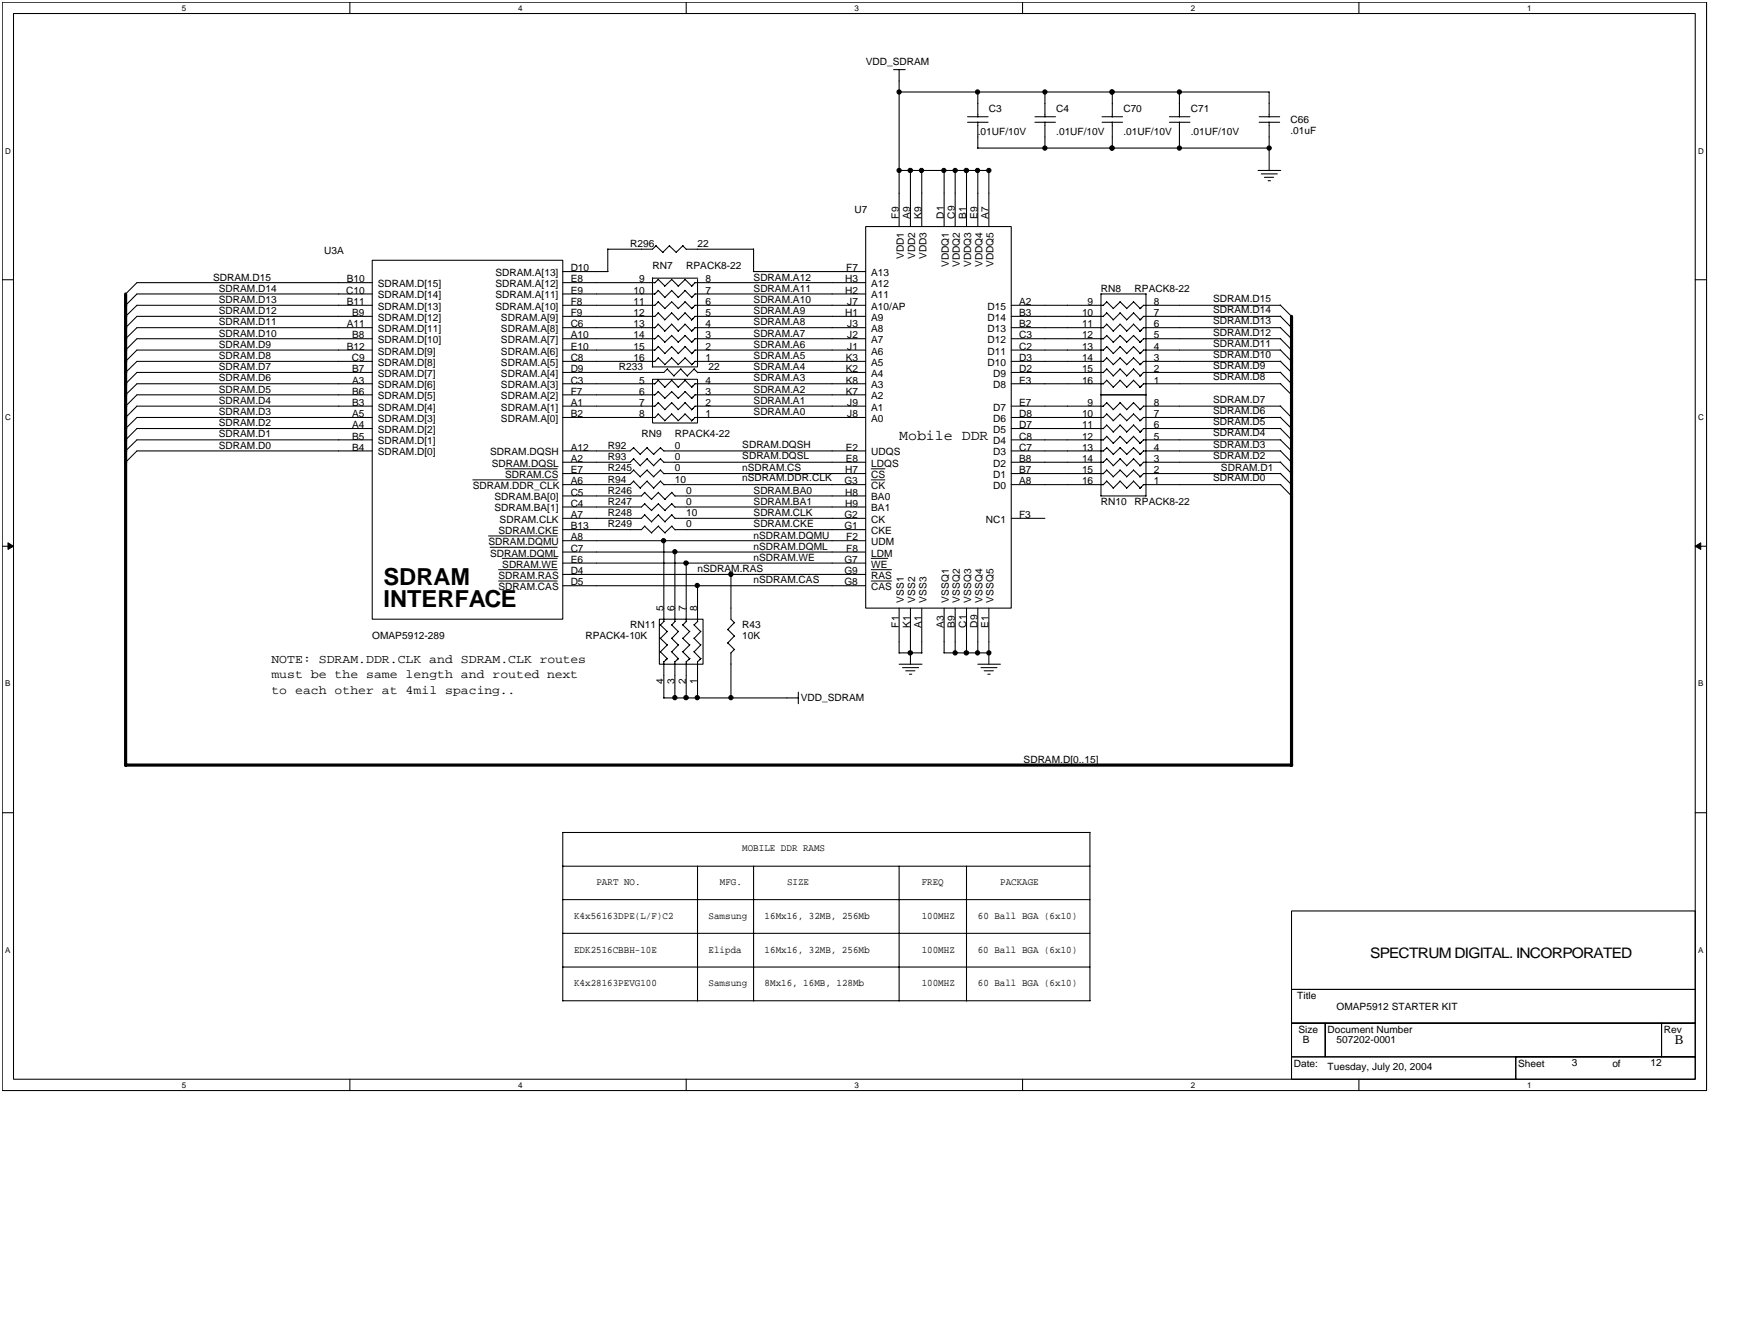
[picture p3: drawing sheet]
<svg xmlns="http://www.w3.org/2000/svg" width="279mm" height="216mm" viewBox="0 0 279 216" stroke-linecap="round" stroke-linejoin="round" font-family="sans-serif">
<path d="M.4 .4h274.1v174.9h-274.1zM2.2 2.2h270.5v171.3h-270.5z" fill="none" stroke="#000" stroke-width=".17"/>
<g fill="#fff">
<path d="M29.2 .6h.7v1.4h-.7z"/>
<path d="M29.2 173.7h.7v1.4h-.7z"/>
</g>
<path d="M56.3 .4v1.8M56.3 173.5v1.8" fill="none" stroke="#000" stroke-width=".17"/>
<g fill="#fff">
<path d="M83.3 .6h.7v1.4h-.7z"/>
<path d="M83.3 173.7h.7v1.4h-.7z"/>
</g>
<path d="M110.4 .4v1.8M110.4 173.5v1.8" fill="none" stroke="#000" stroke-width=".17"/>
<g fill="#fff">
<path d="M137.4 .6h.7v1.4h-.7z"/>
<path d="M137.4 173.7h.7v1.4h-.7z"/>
</g>
<path d="M164.5 .4v1.8M164.5 173.5v1.8" fill="none" stroke="#000" stroke-width=".17"/>
<g fill="#fff">
<path d="M191.5 .6h.7v1.4h-.7z"/>
<path d="M191.5 173.7h.7v1.4h-.7z"/>
</g>
<path d="M218.6 .4v1.8M218.6 173.5v1.8" fill="none" stroke="#000" stroke-width=".17"/>
<g fill="#fff">
<path d="M245.6 .6h.7v1.4h-.7z"/>
<path d="M245.6 173.7h.7v1.4h-.7z"/>
<path d="M.8 23.6h.9v1.3h-.9z"/>
<path d="M273.1 23.6h.9v1.3h-.9z"/>
<path d="M.8 66.4h.9v1.3h-.9z"/>
<path d="M273.1 66.4h.9v1.3h-.9z"/>
</g>
<path d="M.4 45h1.8M272.7 45h1.8" fill="none" stroke="#000" stroke-width=".17"/>
<g fill="#fff">
<path d="M.8 109.2h.8v1.4h-.8z"/>
<path d="M273.1 109.2h.9v1.4h-.9z"/>
</g>
<path d="M.4 87.8h1.8M272.7 87.8h1.8" fill="none" stroke="#000" stroke-width=".17"/>
<path d="M1.3 87.3l.9 .5-.9 .5zM272.7 87.8l.9-.5v1z" fill="#000" stroke="#000" stroke-width=".16"/>
<g fill="#fff">
<path d="M.8 152h.8v1.4h-.8z"/>
<path d="M273.1 152h.9v1.4h-.9z"/>
</g>
<g fill="none" stroke="#000" stroke-width=".17">
<path d="M143.7 11.2h1.9M144.6 11.2v25.2M144.6 14.8h59.5v4M155.6 19.7h3.3M155.6 18.8h3.3M157.3 14.8v4M157.3 19.6v4.2M166.5 19.7h3.3M166.5 18.8h3.3M168.1 14.8v4M168.1 19.6v4.2M177.3 19.7h3.3"/>
<path d="M177.3 18.8h3.3M178.9 14.8v4M178.9 19.6v4.2M188.1 19.7h3.3M188.1 18.8h3.3M189.7 14.8v4M189.7 19.6v4.2M202.5 19.7h3.3M202.5 18.8h3.3M204.1 19.6v7.8M105.5 39.5l1.2 1.1M105.6 39.5l-.6 .6h-7.2"/>
<path d="M107.7 39.5l1.1 1.1M107.7 39.5l-1.1 1.1M109.8 39.5l.6 .6M109.9 39.5l-1.1 1.1M139.2 36.4h23.5v61.4h-23.5zM144.6 27.4h14.5M146.4 27.4v9M148.3 27.4v9M151.9 27.4v9M153.6 27.4v9M155.5 27.4v9M157.3 27.4v9"/>
<path d="M157.3 23.8h46.9M159.1 27.4v9M202.4 27.4h3.6M202.9 28h2.6M203.4 28.5h1.5M204 29.1h.4M59.9 49.1h-37.9l-1.8 1.8M59.9 59.9h-37.9l-1.8 1.8M59.9 58.1h-37.9l-1.8 1.8M59.9 56.3h-37.9l-1.8 1.8M59.9 54.5h-37.9l-1.8 1.8M59.9 52.7h-37.9l-1.8 1.8"/>
<path d="M59.9 50.9h-37.9l-1.8 1.8M59.9 47.3h-37.9l-1.8 1.8M59.9 45.4h-37.9l-1.8 1.9M59.9 41.8h30.6v57.7h-30.6zM90.5 49.1h14.8M90.5 58.1h14.8M90.5 56.3h14.8M90.5 54.5h14.8M90.5 52.7h14.8M90.5 50.9h14.8M90.5 47.3h14.8M90.5 45.4h14.8"/>
<path d="M90.5 43.7h7.3M97.8 40v3.7M104.9 59h7.3M105 44.7v14.3M105 44.7h7.2M105.8 57.5l1.1 1.1M105.8 55.7l1.1 1.1M105.8 53.9l1.1 1.1M105.8 52.1l1.1 1.1M105.8 50.3l1.1 1.1M105.8 48.5l1.1 1.1M105.8 46.7l1.1 1.1"/>
<path d="M105.8 44.9l1.1 1.1M105.9 57.5l-.6 .6M105.9 55.7l-.6 .6M105.9 53.9l-.6 .6M105.9 52.1l-.6 .6M105.9 50.3l-.6 .6M105.9 48.5l-.6 .6M105.9 46.7l-.6 .6M105.9 44.9l-.6 .6M107.3 59.3l1.1 1.2M107.4 59.3l-.6 .6h-16.3M108 57.5l1.1 1.1"/>
<path d="M108 55.7l1.1 1.1M108 53.9l1.1 1.1M108 52.1l1.1 1.1M108 50.3l1.1 1.1M108 48.5l1.1 1.1M108 46.7l1.1 1.1M108 44.9l1.1 1.1M108 57.5l-1.1 1.1M108 55.7l-1.1 1.2M108 53.9l-1.1 1.1M108 52.1l-1.1 1.2M108 50.3l-1.1 1.1"/>
<path d="M108 48.5l-1.1 1.1M108 46.7l-1.1 1.2M108 44.9l-1.1 1.1M109.5 59.3l1.1 1.2M109.5 59.3l-1.1 1.1M110.2 57.5l1.1 1.1M110.2 55.7l1.1 1.1M110.2 53.9l1.1 1.1M110.2 52.1l1.1 1.1M110.2 50.3l1.1 1.1M110.2 48.5l1.1 1.1M110.2 46.7l1.1 1.1"/>
<path d="M110.2 44.9l1.1 1.1M110.2 57.5l-1.1 1.1M110.2 55.7l-1.1 1.2M110.2 53.9l-1.1 1.1M110.2 52.1l-1.1 1.2M110.2 50.3l-1.1 1.1M110.2 48.5l-1.1 1.1M110.2 46.7l-1.1 1.2M110.2 44.9l-1.1 1.1M110.4 40.1h10.8M111.6 59.3l.6 .6M111.7 59.3l-1.2 1.1"/>
<path d="M111.8 49.1h27.4M111.8 58.1h27.4M111.8 56.3h27.4M111.8 54.5h27.4M111.8 52.7h27.4M111.8 50.9h27.4M111.8 47.3h27.4M111.8 45.4h27.4M111.8 58.1l-.6 .5 .3-.2M111.8 56.3l-.6 .6 .3-.2M111.8 54.5l-.6 .5 .3-.2M111.8 52.7l-.6 .6"/>
<path d="M111.8 50.9l-.6 .5 .3-.2M111.8 49.1l-.6 .5 .3-.2M111.8 47.3l-.6 .6 .3-.3M111.8 45.4l-.6 .6 .3-.2M112.2 44.9v14M112.2 59.9h27M121.2 43.7h18M121.2 40v3.7M162.7 49.1h14.8M162.7 59.9h14.8M162.7 58.1h14.8M162.7 56.3h14.8"/>
<path d="M162.7 54.5h14.8M162.7 52.7h14.8M162.7 50.9h14.8M177.1 47.3h7.3M177.1 47.2v32.5M178 59.3l1.1 1.1M178 57.5l1.1 1.1M178 55.7l1.1 1.1M178 53.9l1.1 1.1M178 52.1l1.1 1.1M178 50.3l1.1 1.1M178 48.5l1.1 1.1"/>
<path d="M178 59.3l-.6 .6M178 57.5l-.6 .6M178 55.7l-.6 .6M178 53.9l-.6 .6M178 52.1l-.6 .6M178 50.3l-.6 .6M178 48.5l-.6 .6M180.1 59.3l1.1 1.1M180.1 57.5l1.1 1.1M180.1 55.7l1.1 1.1M180.1 53.9l1.1 1.1M180.1 52.1l1.1 1.1"/>
<path d="M180.1 50.3l1.1 1.1M180.1 48.5l1.1 1.1M180.2 59.3l-1.2 1.2M180.2 57.5l-1.2 1.1M180.2 55.7l-1.2 1.2M180.2 53.9l-1.2 1.1M180.2 52.1l-1.2 1.2M180.2 50.3l-1.2 1.1M180.2 48.5l-1.2 1.1M182.3 59.3l1.1 1.1M182.3 57.5l1.1 1.1M182.3 55.7l1.1 1.1"/>
<path d="M182.3 53.9l1.1 1.1M182.3 52.1l1.1 1.1M182.3 50.3l1.1 1.1M182.3 48.5l1.1 1.1M182.3 59.3l-1.1 1.2M182.3 57.5l-1.1 1.1M182.3 55.7l-1.1 1.2M182.3 53.9l-1.1 1.1M182.3 52.1l-1.1 1.2M182.3 50.3l-1.1 1.1M182.3 48.5l-1.1 1.1M183.9 49.1h22.1"/>
<path d="M183.9 59.9h22.1M183.9 58.1h22.1M183.9 56.3h22.1M183.9 54.5h22.1M183.9 52.7h22.1M183.9 50.9h22.1M184 59.9l-.6 .6 .2-.2M184 58.1l-.6 .5 .2-.2M184 56.3l-.6 .6 .2-.2M184 54.5l-.6 .5 .2-.2M184 52.7l-.6 .6M184 50.9l-.6 .5 .2-.2"/>
<path d="M184 49.1l-.6 .5 .2-.2M184.3 47.3v32.5M205.9 49l1.8 1.9M205.9 50.8l1.8 1.9M205.9 52.6l1.8 1.9M205.9 54.4l1.8 1.9M205.9 56.2l1.8 1.9M205.9 58.1l1.8 1.8M205.9 59.8l1.8 1.9M59.9 72.5h-37.9l-1.8 1.9M59.9 70.7h-37.9l-1.8 1.8M59.9 68.9h-37.9l-1.8 1.9"/>
<path d="M59.9 67.1h-37.9l-1.8 1.8M59.9 65.3h-37.9l-1.8 1.9M59.9 63.5h-37.9l-1.8 1.8M59.9 61.7h-37.9l-1.8 1.8M90.5 67.1h14.8M90.5 65.3h14.8M90.5 63.5h14.8M90.5 61.7h14.8M101.9 75.6l1.1 1.1M101.9 72l1.1 1.1M101.9 73.8l1.1 1.1M101.9 77.4l1.1 1.1"/>
<path d="M102 77.3l-.6 .6h-10.9M102 75.5l-.6 .6h-10.9M102 73.7l-.6 .6h-10.9M102 71.9l-.6 .6h-10.9M103.7 79.2l1.1 1.1M103.7 79.1l-.5 .6h-12.7M104.1 75.6l1.1 1.1M104.1 72l1.1 1.1M104.1 73.8l1.1 1.1M104.1 77.4l1.1 1.1M104.1 75.5l-1.1 1.1M104.1 71.9l-1.1 1.1"/>
<path d="M104.1 73.7l-1.1 1.2M104.1 77.3l-1.1 1.2M105 61h7.2v7h-7.2zM105.8 66.5l1.1 1.1M105.8 64.7l1.1 1.1M105.8 62.9l1.1 1.1M105.8 61.1l1.1 1.1M105.9 66.6l-.6 .6M105.9 64.7l-.6 .6M105.9 63l-.6 .5M105.9 61.1l-.6 .6M105.9 79.2l1.1 1.1"/>
<path d="M105.9 79.1l-1.1 1.2M106.2 75.6l.6 .6M106.2 72l.6 .5M106.2 73.8l.6 .6M106.2 77.4l.6 .6M106.3 75.5l-1.2 1.1M106.3 71.9l-1.2 1.1M106.3 73.7l-1.2 1.2M106.3 77.3l-1.2 1.2M106.8 77.9h32.4M106.8 76.1h32.4M106.8 74.3h32.4"/>
<path d="M106.8 72.5h32.4M108 66.5l1.1 1.1M108 64.7l1.1 1.1M108 62.9l1.1 1.1M108 61.1l1.1 1.1M108 66.6l-1.1 1.1M108 64.7l-1.1 1.2M108 63l-1.1 1.1M108 61.1l-1.1 1.2M108 79.2l.6 .6M108.1 79.1l-1.2 1.2M108.6 79.7h30.6"/>
<path d="M110.2 66.5l1.1 1.1M110.2 64.7l1.1 1.1M110.2 62.9l1.1 1.1M110.2 61.1l1.1 1.1M110.2 66.6l-1.1 1.1M110.2 64.7l-1.1 1.2M110.2 63l-1.1 1.1M110.2 61.1l-1.1 1.2M111.8 67.1h27.4M111.8 65.3h27.4M111.8 63.5h27.4M111.8 61.7h27.4"/>
<path d="M111.8 67.1l-.6 .6 .3-.2M111.8 65.3l-.6 .6 .3-.2M111.8 63.5l-.6 .6 .3-.2M111.8 61.7l-.6 .6M162.7 77.9h14.8M162.7 76.1h14.8M162.7 74.3h14.8M162.7 72.5h14.8M162.7 70.7h14.8M162.7 68.9h14.8M162.7 67.1h14.8M162.7 65.3h14.8"/>
<path d="M162.7 61.7h14.8M177.1 79.7h7.2M177.1 63.5h7.3M178 61.1l1.1 1.1M178 77.3l1.1 1.2M178 75.5l1.1 1.1M178 73.7l1.1 1.2M178 71.9l1.1 1.1M178 70.1l1.1 1.2M178 68.3l1.1 1.1M178 66.5l1.1 1.1M178 64.7l1.1 1.1"/>
<path d="M178 61.1l-.6 .6M178 77.4l-.6 .6M178 75.6l-.6 .6M178 73.8l-.6 .6M178 72l-.6 .5M178 70.2l-.6 .6M178 68.3l-.6 .6M178 66.6l-.6 .6M178 64.7l-.6 .6M180.1 61.1l1.1 1.1M180.1 77.3l1.1 1.2M180.1 75.5l1.1 1.1"/>
<path d="M180.1 73.7l1.1 1.2M180.1 71.9l1.1 1.1M180.1 70.1l1.1 1.2M180.1 68.3l1.1 1.1M180.1 66.5l1.1 1.1M180.1 64.7l1.1 1.1M180.2 61.1l-1.2 1.2M180.2 77.4l-1.2 1.1M180.2 75.6l-1.2 1.1M180.2 73.8l-1.2 1.1M180.2 72l-1.2 1.1M180.2 70.2l-1.2 1.1"/>
<path d="M180.2 68.3l-1.2 1.2M180.2 66.6l-1.2 1.1M180.2 64.7l-1.2 1.2M182.3 61.1l1.1 1.1M182.3 77.3l1.1 1.2M182.3 75.5l1.1 1.1M182.3 73.7l1.1 1.2M182.3 71.9l1.1 1.1M182.3 70.1l1.1 1.2M182.3 68.3l1.1 1.1M182.3 66.5l1.1 1.1M182.3 64.7l1.1 1.1"/>
<path d="M182.3 61.1l-1.1 1.2M182.3 77.4l-1.1 1.1M182.3 75.6l-1.1 1.1M182.3 73.8l-1.1 1.1M182.3 72l-1.1 1.1M182.3 70.2l-1.1 1.1M182.3 68.3l-1.1 1.2M182.3 66.6l-1.1 1.1M182.3 64.7l-1.1 1.2M183.9 77.9h22.1M183.9 76.1h22.1M183.9 74.3h22.1"/>
<path d="M183.9 72.5h22.1M183.9 70.7h22.1M183.9 68.9h22.1M183.9 67.1h22.1M183.9 65.3h22.1M183.9 61.7h22.1M184 61.7l-.6 .6M184 77.9l-.6 .6 .2-.2M184 76.1l-.6 .6 .2-.2M184 74.3l-.6 .6 .2-.2M184 72.5l-.6 .6 .2-.2M184 70.7l-.6 .6"/>
<path d="M184 68.9l-.6 .6 .2-.2M184 67.1l-.6 .6 .2-.2M184 65.3l-.6 .6 .2-.2M205.9 65.3l1.8 1.8M205.9 67.1l1.8 1.8M205.9 68.8l1.8 1.9M205.9 70.7l1.8 1.8M205.9 72.4l1.8 1.9M205.9 74.3l1.8 1.8M205.9 76.1l1.8 1.8M205.9 77.9l1.8 1.8M205.9 61.7l1.8 1.8"/>
<path d="M90.5 90.5h48.7M90.5 94.2h48.7M90.5 92.3h48.7M90.5 86.9h48.7M90.5 88.7h48.7M103.7 81l1.1 1.1M103.7 82.8l1.1 1.1M103.7 84.6l1.1 1.1M103.7 81l-.5 .5h-12.7M103.7 82.7l-.5 .6h-12.7M103.7 84.6l-.5 .5h-12.7M105.9 81l1.1 1.1"/>
<path d="M105.9 82.8l1.1 1.1M105.9 84.6l1.1 1.1M105.9 81l-1.1 1.1M105.9 82.7l-1.1 1.2M105.9 84.6l-1.1 1.1M106.1 99.5h7v7.3h-7zM106.8 86.9v13M106.8 99.9l-.6 .6M108 81l.6 .5M108 82.8l.6 .6M108 84.6l.6 .6M108.1 81l-1.2 1.1"/>
<path d="M108.1 82.7l-1.2 1.2M108.1 84.6l-1.2 1.1M108.6 81.5h30.6M108.6 83.3h30.6M108.6 85.1h30.6M108.6 88.7v11.2M108.6 99.9l-.6 .6M110.4 90.5v9.4M110.4 99.9l-.6 .6M112.2 94.2v5.7M112.2 99.9l-.6 .6M117.6 92.3v7.2l.6 .6"/>
<path d="M144.6 97.8v7.2M146.4 97.8v9M148.3 97.8v7.2M151.9 97.8v7.2M153.6 97.8v7.2M155.5 97.8v7.2M157.3 97.8v7.2M159.1 97.8v9M162.7 83.3h5.4M106.2 104.7l1.1 1.2M106.2 102.6l1.1 1.1M106.2 100.4l1.1 1.1"/>
<path d="M106.8 112.2h21.6M106.8 106.4v5.8M107.1 106.1l.3-.3-.6 .6M107.4 103.6l-1.2 1.2M107.4 101.5l-1.2 1.1M108 104.7l1.1 1.2M108 102.6l1.1 1.1M108 100.4l1.1 1.1M108.6 106.4v5.8M108.9 106.1l.2-.3-.5 .6M109.1 103.6l-1.1 1.2M109.1 101.5l-1.1 1.1"/>
<path d="M109.8 104.7l1.1 1.2M109.8 102.6l1.1 1.1M109.8 100.4l1.1 1.1M110.4 106.4v5.8M110.8 106.1l.2-.3-.6 .6M111 103.6l-1.2 1.2M111 101.5l-1.2 1.1M111.6 104.7l1.1 1.2M111.6 102.6l1.1 1.1M111.6 100.4l1.1 1.1M112.2 106.4v5.8M112.7 105.8l-.5 .6"/>
<path d="M112.7 103.6l-1.1 1.2M112.7 101.5l-1.1 1.1M117.1 101.2l1.1 1.1M117.1 103.4l1.1 1.1M117.6 105v7.2M118.1 100.1l-1.1 1.1M118.1 102.2l-1.1 1.2M118.1 104.4l-.6 .6M128.4 111.3v1.8M144.6 106.8h3.7M144.6 105h3.7M145.2 107.3h2.6"/>
<path d="M145.7 107.8h1.5M146.3 108.4h.4M151.8 105h7.3M157.3 106.8h3.6M157.8 107.3h2.6M158.3 107.8h1.5M158.9 108.4h.4M.4 130.7h1.8M90.5 133.8h84.8M90.5 139.2h84.8M90.5 133.8v27.1M112.2 139.2v21.7"/>
<path d="M121.2 139.2v21.7M144.6 139.2v21.7M155.5 139.2v21.7M175.3 133.8v27.1M272.7 130.7h1.8M90.5 144.6h84.8M90.5 150h84.8M90.5 155.5h84.8M207.7 146.4h65v12.7h-65zM207.7 159.1h65v5.4h-65zM90.5 160.9h84.9M207.7 169.9h36.1v3.6h-36.1z"/>
<path d="M207.7 164.5h5.5v5.4h-5.5zM213.2 164.5h54.1v5.4h-54.1zM243.8 169.9h28.9v3.6h-28.9zM267.3 164.5h5.4v5.4h-5.4z"/>
</g>
<path d="M76 77.1h13.6M81.3 75.4h8.3M140.1 75.4h2.2M140.1 77.1h2.2M78.6 86.2h11M78.8 88h10.8M80.2 93.4h9.4M80.2 91.6h9.4M80.8 89.8h8.8M140.1 89.8h2.7M140.1 93.4h3.3M140.1 91.6h3.3" fill="none" stroke="#000" stroke-width=".16"/>
<path d="M20.2 47.3v75.7M207.7 50.9v72.1M20.2 123h187.6" fill="none" stroke="#000" stroke-width=".51"/>
<g fill="#000" stroke="#000" stroke-width=".17">
<circle cx="144.6" cy="14.8" r=".34"/>
<circle cx="157.2" cy="14.8" r=".34"/>
<circle cx="168.1" cy="14.8" r=".34"/>
<circle cx="178.9" cy="14.8" r=".34"/>
<circle cx="189.7" cy="14.8" r=".34"/>
<circle cx="144.6" cy="27.4" r=".34"/>
<circle cx="146.4" cy="27.4" r=".36"/>
<circle cx="148.2" cy="27.4" r=".34"/>
<circle cx="151.8" cy="27.4" r=".34"/>
<circle cx="153.6" cy="27.4" r=".34"/>
<circle cx="155.4" cy="27.4" r=".36"/>
<circle cx="157.2" cy="27.4" r=".34"/>
<circle cx="159.1" cy="27.4" r=".34"/>
<circle cx="168.1" cy="23.8" r=".34"/>
<circle cx="178.9" cy="23.8" r=".34"/>
<circle cx="189.7" cy="23.8" r=".34"/>
<circle cx="204.1" cy="23.8" r=".34"/>
<circle cx="106.7" cy="86.9" r=".34"/>
<circle cx="108.6" cy="88.7" r=".34"/>
<circle cx="110.4" cy="90.5" r=".36"/>
<circle cx="112.2" cy="94.1" r=".34"/>
<circle cx="117.6" cy="92.3" r=".35"/>
<circle cx="108.6" cy="112.2" r=".34"/>
<circle cx="110.4" cy="112.2" r=".36"/>
<circle cx="112.2" cy="112.2" r=".34"/>
<circle cx="117.6" cy="112.2" r=".34"/>
<circle cx="146.4" cy="105" r=".36"/>
<circle cx="153.6" cy="105" r=".34"/>
<circle cx="155.4" cy="105" r=".36"/>
<circle cx="157.2" cy="105" r=".34"/>
<circle cx="159.1" cy="105" r=".34"/>
</g>
<g font-size="3.8">
<text x="61.7" y="94">SDRAM</text>
<text x="61.7" y="97.6">INTERFACE</text>
</g>
<g font-size="2.3">
<text x="144.6" y="70.8">Mobile DDR</text>
<text x="220.4" y="154">SPECTRUM DIGITAL. INCORPORATED</text>
</g>
<g font-size="2">
<text x="43.7" y="106.5">NOTE: SDRAM.DDR.CLK and SDRAM.CLK routes</text>
<text x="43.7" y="109.1">must be the same length and routed next</text>
<text x="43.7" y="111.6">to each other at 4mil spacing..</text>
<text x="269.4" y="167.8">B</text>
</g>
<g font-size="1.6">
<text x="139.2" y="10.5">VDD_SDRAM</text>
<text x="157.3" y="21.6">.01UF/10V</text>
<text x="159.1" y="18">C3</text>
<text x="169.9" y="18">C4</text>
<text x="169.9" y="21.6">.01UF/10V</text>
<text x="180.7" y="18">C70</text>
<text x="180.7" y="21.6">.01UF/10V</text>
<text x="191.5" y="18">C71</text>
<text x="191.5" y="21.6">.01UF/10V</text>
<text x="207.6" y="19.8">C66</text>
<text x="207.6" y="21.5">.01uF</text>
<text x="137.4" y="34.3">U7</text>
<text x="144.6" y="35.2" transform="rotate(-90 144.6 35.2)">F9</text>
<text x="146.4" y="35.2" transform="rotate(-90 146.4 35.2)">A9</text>
<text x="148.2" y="35.2" transform="rotate(-90 148.2 35.2)">K9</text>
<text x="151.8" y="35.2" transform="rotate(-90 151.8 35.2)">D1</text>
<text x="153.6" y="35.2" transform="rotate(-90 153.6 35.2)">C9</text>
<text x="155.4" y="35.2" transform="rotate(-90 155.4 35.2)">B1</text>
<text x="157.2" y="35.2" transform="rotate(-90 157.2 35.2)">E9</text>
<text x="159" y="35.2" transform="rotate(-90 159 35.2)">A7</text>
<text x="52.1" y="40.8">U3A</text>
<text x="101.4" y="39.7">R296</text>
<text x="112.2" y="39.7">22</text>
<text x="145.4" y="41.7" transform="rotate(-90 145.4 41.7)">VDD1</text>
<text x="147.2" y="41.7" transform="rotate(-90 147.2 41.7)">VDD2</text>
<text x="149" y="41.7" transform="rotate(-90 149 41.7)">VDD3</text>
<text x="34.3" y="45.1">SDRAM.D15</text>
<text x="35.2" y="46.9">SDRAM.D14</text>
<text x="55.7" y="47.2">C10</text>
<text x="55.8" y="45.4">B10</text>
<text x="60.8" y="46.2">SDRAM.D[15]</text>
<text x="60.8" y="48">SDRAM.D[14]</text>
<text x="79.7" y="44.4">SDRAM.A[13]</text>
<text x="79.7" y="46.2">SDRAM.A[12]</text>
<text x="79.7" y="48">SDRAM.A[11]</text>
<text x="91.8" y="45.4">E8</text>
<text x="91.8" y="47.2">E9</text>
<text x="91.8" y="43.6">D10</text>
<text x="101.9" y="47.2">10</text>
<text x="102.8" y="45.4">9</text>
<text x="105" y="43.3">RN7</text>
<text x="110.4" y="43.3">RPACK8-22</text>
<text x="113.5" y="47.2">7</text>
<text x="113.5" y="45.4">8</text>
<text x="121.2" y="46.9">SDRAM.A11</text>
<text x="121.2" y="45.1">SDRAM.A12</text>
<text x="135.9" y="47.2">H2</text>
<text x="135.9" y="45.4">H3</text>
<text x="136.1" y="43.6">F7</text>
<text x="140.1" y="48">A11</text>
<text x="140.1" y="46.2">A12</text>
<text x="140.1" y="44.4">A13</text>
<text x="152.6" y="42.9" transform="rotate(-90 152.6 42.9)">VDDQ1</text>
<text x="154.4" y="42.9" transform="rotate(-90 154.4 42.9)">VDDQ2</text>
<text x="156.2" y="42.9" transform="rotate(-90 156.2 42.9)">VDDQ3</text>
<text x="158" y="42.9" transform="rotate(-90 158 42.9)">VDDQ4</text>
<text x="159.8" y="42.9" transform="rotate(-90 159.8 42.9)">VDDQ5</text>
<text x="177.1" y="46.9">RN8</text>
<text x="182.5" y="46.9">RPACK8-22</text>
<text x="35.2" y="48.7">SDRAM.D13</text>
<text x="35.2" y="52.3">SDRAM.D11</text>
<text x="35.2" y="50.5">SDRAM.D12</text>
<text x="55.8" y="49">B11</text>
<text x="55.8" y="52.6">A11</text>
<text x="56.7" y="50.8">B9</text>
<text x="60.8" y="49.8">SDRAM.D[13]</text>
<text x="60.8" y="51.6">SDRAM.D[12]</text>
<text x="60.8" y="53.4">SDRAM.D[11]</text>
<text x="79.7" y="49.8">SDRAM.A[10]</text>
<text x="80.6" y="51.6">SDRAM.A[9]</text>
<text x="80.6" y="53.4">SDRAM.A[8]</text>
<text x="91.8" y="49">F8</text>
<text x="91.8" y="50.8">F9</text>
<text x="91.8" y="52.6">C6</text>
<text x="101.9" y="52.6">13</text>
<text x="101.9" y="50.8">12</text>
<text x="101.9" y="49">11</text>
<text x="113.5" y="52.6">4</text>
<text x="113.5" y="50.8">5</text>
<text x="113.5" y="49">6</text>
<text x="121.2" y="48.7">SDRAM.A10</text>
<text x="121.2" y="50.5">SDRAM.A9</text>
<text x="121.2" y="52.3">SDRAM.A8</text>
<text x="135.9" y="50.8">H1</text>
<text x="136.3" y="49">J7</text>
<text x="136.3" y="52.6">J3</text>
<text x="140.1" y="49.8">A10/AP</text>
<text x="140.1" y="53.4">A8</text>
<text x="140.1" y="51.6">A9</text>
<text x="158.8" y="53.4">D13</text>
<text x="158.8" y="51.6">D14</text>
<text x="158.8" y="49.8">D15</text>
<text x="163.9" y="52.6">B2</text>
<text x="163.9" y="50.8">B3</text>
<text x="163.9" y="49">A2</text>
<text x="174" y="52.6">11</text>
<text x="174" y="50.8">10</text>
<text x="174.9" y="49">9</text>
<text x="185.6" y="52.6">6</text>
<text x="185.6" y="50.8">7</text>
<text x="185.6" y="49">8</text>
<text x="195.1" y="48.5">SDRAM.D15</text>
<text x="195.1" y="50.3">SDRAM.D14</text>
<text x="195.1" y="52.1">SDRAM.D13</text>
<text x="195.1" y="53.9">SDRAM.D12</text>
<text x="35.2" y="57.7">SDRAM.D8</text>
<text x="35.2" y="59.5">SDRAM.D7</text>
<text x="35.2" y="55.9">SDRAM.D9</text>
<text x="35.2" y="54.1">SDRAM.D10</text>
<text x="55.8" y="56.2">B12</text>
<text x="56.6" y="58.1">C9</text>
<text x="56.7" y="54.4">B8</text>
<text x="56.7" y="59.8">B7</text>
<text x="60.8" y="55.2">SDRAM.D[10]</text>
<text x="60.8" y="57">SDRAM.D[9]</text>
<text x="60.8" y="58.8">SDRAM.D[8]</text>
<text x="80.6" y="55.2">SDRAM.A[7]</text>
<text x="80.6" y="57">SDRAM.A[6]</text>
<text x="80.6" y="58.8">SDRAM.A[5]</text>
<text x="91.8" y="54.4">A10</text>
<text x="91.8" y="56.2">E10</text>
<text x="91.8" y="58.1">C8</text>
<text x="91.8" y="59.8">D9</text>
<text x="99.5" y="59.5">R233</text>
<text x="101.9" y="58.1">16</text>
<text x="101.9" y="56.2">15</text>
<text x="101.9" y="54.4">14</text>
<text x="113.5" y="58.1">1</text>
<text x="113.5" y="56.2">2</text>
<text x="113.5" y="54.4">3</text>
<text x="114" y="59.5">22</text>
<text x="121.2" y="55.9">SDRAM.A6</text>
<text x="121.2" y="54.1">SDRAM.A7</text>
<text x="121.2" y="59.5">SDRAM.A4</text>
<text x="121.2" y="57.7">SDRAM.A5</text>
<text x="136" y="59.8">K2</text>
<text x="136" y="58.1">K3</text>
<text x="136.3" y="56.2">J1</text>
<text x="136.3" y="54.4">J2</text>
<text x="140.1" y="58.8">A5</text>
<text x="140.1" y="57">A6</text>
<text x="140.1" y="55.2">A7</text>
<text x="158.8" y="58.8">D10</text>
<text x="158.8" y="57">D11</text>
<text x="158.8" y="55.2">D12</text>
<text x="163.9" y="59.8">D2</text>
<text x="163.9" y="58.1">D3</text>
<text x="163.9" y="56.2">C2</text>
<text x="163.9" y="54.4">C3</text>
<text x="174" y="59.8">15</text>
<text x="174" y="58.1">14</text>
<text x="174" y="56.2">13</text>
<text x="174" y="54.4">12</text>
<text x="185.6" y="59.8">2</text>
<text x="185.6" y="58.1">3</text>
<text x="185.6" y="56.2">4</text>
<text x="185.6" y="54.4">5</text>
<text x="195.1" y="59.3">SDRAM.D9</text>
<text x="195.1" y="57.5">SDRAM.D10</text>
<text x="195.1" y="55.7">SDRAM.D11</text>
<text x="35.2" y="64.9">SDRAM.D4</text>
<text x="35.2" y="63.1">SDRAM.D5</text>
<text x="35.2" y="61.3">SDRAM.D6</text>
<text x="56.7" y="61.7">A3</text>
<text x="56.7" y="63.4">B6</text>
<text x="56.7" y="65.2">B3</text>
<text x="60.8" y="60.6">SDRAM.D[7]</text>
<text x="60.8" y="62.4">SDRAM.D[6]</text>
<text x="60.8" y="64.2">SDRAM.D[5]</text>
<text x="80.6" y="60.6">SDRAM.A[4]</text>
<text x="80.6" y="62.4">SDRAM.A[3]</text>
<text x="80.6" y="64.2">SDRAM.A[2]</text>
<text x="91.8" y="61.7">C3</text>
<text x="91.8" y="63.4">F7</text>
<text x="91.8" y="65.2">A1</text>
<text x="102.8" y="61.7">5</text>
<text x="102.8" y="63.4">6</text>
<text x="102.8" y="65.2">7</text>
<text x="113.5" y="65.2">2</text>
<text x="113.5" y="63.4">3</text>
<text x="113.5" y="61.7">4</text>
<text x="121.2" y="64.9">SDRAM.A1</text>
<text x="121.2" y="63.1">SDRAM.A2</text>
<text x="121.2" y="61.3">SDRAM.A3</text>
<text x="136" y="63.4">K7</text>
<text x="136" y="61.7">K8</text>
<text x="136.3" y="65.2">J9</text>
<text x="140.1" y="64.2">A2</text>
<text x="140.1" y="62.4">A3</text>
<text x="140.1" y="60.6">A4</text>
<text x="159.7" y="62.4">D8</text>
<text x="159.7" y="60.6">D9</text>
<text x="163.9" y="65.2">E7</text>
<text x="163.9" y="61.7">E3</text>
<text x="174" y="61.7">16</text>
<text x="174.9" y="65.2">9</text>
<text x="185.6" y="61.7">1</text>
<text x="185.6" y="65.2">8</text>
<text x="195.1" y="64.7">SDRAM.D7</text>
<text x="195.1" y="61.1">SDRAM.D8</text>
<text x="35.2" y="66.7">SDRAM.D3</text>
<text x="35.2" y="70.3">SDRAM.D1</text>
<text x="35.2" y="68.6">SDRAM.D2</text>
<text x="56.7" y="67.1">A5</text>
<text x="56.7" y="68.8">A4</text>
<text x="56.7" y="70.7">B5</text>
<text x="60.8" y="66">SDRAM.D[4]</text>
<text x="60.8" y="67.8">SDRAM.D[3]</text>
<text x="60.8" y="69.6">SDRAM.D[2]</text>
<text x="60.8" y="71.4">SDRAM.D[1]</text>
<text x="80.6" y="66">SDRAM.A[1]</text>
<text x="80.6" y="67.8">SDRAM.A[0]</text>
<text x="91.8" y="67.1">B2</text>
<text x="102.8" y="67.1">8</text>
<text x="103.2" y="70.3">RN9</text>
<text x="108.6" y="70.3">RPACK4-22</text>
<text x="113.5" y="67.1">1</text>
<text x="119.4" y="72">SDRAM.DQSH</text>
<text x="121.2" y="66.7">SDRAM.A0</text>
<text x="136.3" y="67.1">J8</text>
<text x="140.1" y="67.8">A0</text>
<text x="140.1" y="66">A1</text>
<text x="159.7" y="71.4">D4</text>
<text x="159.7" y="69.6">D5</text>
<text x="159.7" y="67.8">D6</text>
<text x="159.7" y="66">D7</text>
<text x="163.9" y="70.7">C8</text>
<text x="163.9" y="68.8">D7</text>
<text x="163.9" y="67.1">D8</text>
<text x="174" y="70.7">12</text>
<text x="174" y="68.8">11</text>
<text x="174" y="67.1">10</text>
<text x="185.6" y="70.7">5</text>
<text x="185.6" y="68.8">6</text>
<text x="185.6" y="67.1">7</text>
<text x="195.1" y="66.6">SDRAM.D6</text>
<text x="195.1" y="68.3">SDRAM.D5</text>
<text x="195.1" y="70.2">SDRAM.D4</text>
<text x="195.1" y="72">SDRAM.D3</text>
<text x="35.2" y="72.2">SDRAM.D0</text>
<text x="56.7" y="72.4">B4</text>
<text x="60.8" y="73.2">SDRAM.D[0]</text>
<text x="78.8" y="73.2">SDRAM.DQSH</text>
<text x="79.1" y="75">SDRAM.DQSL</text>
<text x="81.3" y="76.8">SDRAM.CS</text>
<text x="91.8" y="76.1">E7</text>
<text x="91.8" y="72.4">A12</text>
<text x="91.8" y="74.3">A2</text>
<text x="91.8" y="77.9">A6</text>
<text x="97.8" y="75.7">R245</text>
<text x="97.8" y="72.2">R92</text>
<text x="97.8" y="73.9">R93</text>
<text x="97.8" y="77.6">R94</text>
<text x="108.6" y="75.7">0</text>
<text x="108.6" y="72.2">0</text>
<text x="108.6" y="73.9">0</text>
<text x="108.6" y="77.6">10</text>
<text x="119.4" y="75.7">nSDRAM.CS</text>
<text x="119.4" y="73.8">SDRAM.DQSL</text>
<text x="119.4" y="77.4">nSDRAM.DDR.CLK</text>
<text x="135.8" y="77.9">G3</text>
<text x="135.9" y="76.1">H7</text>
<text x="136" y="72.4">E2</text>
<text x="136" y="74.3">E8</text>
<text x="140.1" y="76.8">CS</text>
<text x="140.1" y="73.2">UDQS</text>
<text x="140.1" y="75">LDQS</text>
<text x="159.7" y="76.8">D1</text>
<text x="159.7" y="75">D2</text>
<text x="159.7" y="73.2">D3</text>
<text x="163.9" y="77.9">A8</text>
<text x="163.9" y="76.1">B7</text>
<text x="163.9" y="74.3">B8</text>
<text x="163.9" y="72.4">C7</text>
<text x="174" y="77.9">16</text>
<text x="174" y="76.1">15</text>
<text x="174" y="74.3">14</text>
<text x="174" y="72.4">13</text>
<text x="185.6" y="77.9">1</text>
<text x="185.6" y="76.1">2</text>
<text x="185.6" y="74.3">3</text>
<text x="185.6" y="72.4">4</text>
<text x="195.1" y="73.8">SDRAM.D2</text>
<text x="195.1" y="77.4">SDRAM.D0</text>
<text x="196.4" y="75.7">SDRAM.D1</text>
<text x="76" y="78.6">SDRAM.DDR_CLK</text>
<text x="79.5" y="80.4">SDRAM.BA[0]</text>
<text x="79.5" y="82.2">SDRAM.BA[1]</text>
<text x="91.8" y="79.7">C5</text>
<text x="91.8" y="81.5">C4</text>
<text x="91.8" y="83.3">A7</text>
<text x="97.8" y="79.3">R246</text>
<text x="97.8" y="81.2">R247</text>
<text x="97.8" y="82.9">R248</text>
<text x="110.4" y="79.3">0</text>
<text x="110.4" y="81.2">0</text>
<text x="110.4" y="82.9">10</text>
<text x="121.2" y="81.2">SDRAM.BA1</text>
<text x="121.2" y="79.3">SDRAM.BA0</text>
<text x="121.2" y="82.9">SDRAM.CLK</text>
<text x="135.8" y="83.3">G2</text>
<text x="135.9" y="79.7">H8</text>
<text x="135.9" y="81.5">H9</text>
<text x="140.1" y="80.4">BA0</text>
<text x="140.1" y="82.2">BA1</text>
<text x="140.1" y="78.6">CK</text>
<text x="159.7" y="78.6">D0</text>
<text x="163.9" y="83.3">F3</text>
<text x="177.1" y="81.2">RN10</text>
<text x="182.5" y="81.2">RPACK8-22</text>
<text x="78.6" y="87.6">SDRAM.DQMU</text>
<text x="78.8" y="89.5">SDRAM.DQML</text>
<text x="80.2" y="85.9">SDRAM.CKE</text>
<text x="80.4" y="84">SDRAM.CLK</text>
<text x="91.8" y="85.1">B13</text>
<text x="91.8" y="86.9">A8</text>
<text x="91.8" y="88.7">C7</text>
<text x="97.8" y="84.8">R249</text>
<text x="110.4" y="84.8">0</text>
<text x="121.2" y="88.4">nSDRAM.DQML</text>
<text x="121.2" y="84.8">SDRAM.CKE</text>
<text x="121.2" y="86.6">nSDRAM.DQMU</text>
<text x="135.8" y="85.1">G1</text>
<text x="136.1" y="86.9">F2</text>
<text x="136.1" y="88.7">F8</text>
<text x="140.1" y="84">CK</text>
<text x="140.1" y="87.6">UDM</text>
<text x="140.1" y="89.5">LDM</text>
<text x="140.1" y="85.9">CKE</text>
<text x="158.6" y="84">NC1</text>
<text x="80.2" y="94.9">SDRAM.CAS</text>
<text x="80.2" y="93.1">SDRAM.RAS</text>
<text x="80.8" y="91.2">SDRAM.WE</text>
<text x="91.8" y="90.5">E6</text>
<text x="91.8" y="94.1">D5</text>
<text x="91.8" y="92.3">D4</text>
<text x="112.2" y="92">nSDRAM.RAS</text>
<text x="121.2" y="90.2">nSDRAM.WE</text>
<text x="121.2" y="93.8">nSDRAM.CAS</text>
<text x="135.8" y="90.5">G7</text>
<text x="135.8" y="94.1">G8</text>
<text x="135.8" y="92.3">G9</text>
<text x="140.1" y="91.2">WE</text>
<text x="140.1" y="94.9">CAS</text>
<text x="140.1" y="93.1">RAS</text>
<text x="101.4" y="101">RN11</text>
<text x="106.7" y="98.3" transform="rotate(-90 106.7 98.3)">5</text>
<text x="108.5" y="98.3" transform="rotate(-90 108.5 98.3)">6</text>
<text x="110.3" y="98.3" transform="rotate(-90 110.3 98.3)">7</text>
<text x="112.2" y="98.3" transform="rotate(-90 112.2 98.3)">8</text>
<text x="119.4" y="101">R43</text>
<text x="144.6" y="100.9" transform="rotate(-90 144.6 100.9)">F1</text>
<text x="145.4" y="96.9" transform="rotate(-90 145.4 96.9)">VSS1</text>
<text x="146.4" y="100.9" transform="rotate(-90 146.4 100.9)">K1</text>
<text x="147.2" y="96.9" transform="rotate(-90 147.2 96.9)">VSS2</text>
<text x="148.2" y="100.9" transform="rotate(-90 148.2 100.9)">A1</text>
<text x="149" y="96.9" transform="rotate(-90 149 96.9)">VSS3</text>
<text x="151.8" y="100.9" transform="rotate(-90 151.8 100.9)">A3</text>
<text x="152.6" y="96.9" transform="rotate(-90 152.6 96.9)">VSSQ1</text>
<text x="153.6" y="100.9" transform="rotate(-90 153.6 100.9)">B9</text>
<text x="154.4" y="96.9" transform="rotate(-90 154.4 96.9)">VSSQ2</text>
<text x="155.4" y="100.9" transform="rotate(-90 155.4 100.9)">C1</text>
<text x="156.2" y="96.9" transform="rotate(-90 156.2 96.9)">VSSQ3</text>
<text x="157.2" y="100.9" transform="rotate(-90 157.2 100.9)">D9</text>
<text x="158" y="96.9" transform="rotate(-90 158 96.9)">VSSQ4</text>
<text x="159" y="100.9" transform="rotate(-90 159 100.9)">E1</text>
<text x="159.8" y="96.9" transform="rotate(-90 159.8 96.9)">VSSQ5</text>
<text x="59.9" y="102.8">OMAP5912-289</text>
<text x="94.2" y="102.8">RPACK4-10K</text>
<text x="119.4" y="102.8">10K</text>
<text x="106.7" y="109.9" transform="rotate(-90 106.7 109.9)">4</text>
<text x="108.5" y="109.9" transform="rotate(-90 108.5 109.9)">3</text>
<text x="110.3" y="109.9" transform="rotate(-90 110.3 109.9)">2</text>
<text x="112.2" y="109.9" transform="rotate(-90 112.2 109.9)">1</text>
<text x="128.8" y="112.7">VDD_SDRAM</text>
<text x="164.6" y="122.7">SDRAM.D[0..15]</text>
<text x="119.4" y="136.9">MOBILE DDR RAMS</text>
<text x="95.9" y="142.3">PART NO.</text>
<text x="115.8" y="142.3">MFG.</text>
<text x="126.6" y="142.3">SIZE</text>
<text x="148.3" y="142.3">FREQ</text>
<text x="160.9" y="142.3">PACKAGE</text>
<text x="92.3" y="147.7">K4x56163DPE(L/F)C2</text>
<text x="114" y="147.7">Samsung</text>
<text x="123" y="147.7">16Mx16, 32MB, 256Mb</text>
<text x="148.3" y="147.7">100MHZ</text>
<text x="157.3" y="147.7">60 Ball BGA (6x10)</text>
<text x="92.3" y="153.1">EDK2516CBBH-10E</text>
<text x="114" y="153.1">Elipda</text>
<text x="123" y="153.1">16Mx16, 32MB, 256Mb</text>
<text x="148.3" y="153.1">100MHZ</text>
<text x="157.3" y="153.1">60 Ball BGA (6x10)</text>
<text x="92.3" y="158.6">K4x28163PEVG100</text>
<text x="114" y="158.6">Samsung</text>
<text x="123" y="158.6">8Mx16, 16MB, 128Mb</text>
<text x="148.3" y="158.6">100MHZ</text>
<text x="157.3" y="158.6">60 Ball BGA (6x10)</text>
<text x="208.7" y="160.7">Title</text>
<text x="208.8" y="166.1">Size</text>
<text x="209.6" y="167.7">B</text>
<text x="213.5" y="166.1">Document Number</text>
<text x="215" y="167.7">507202-0001</text>
<text x="215" y="162.3">OMAP5912 STARTER KIT</text>
<text x="267.6" y="166.1">Rev</text>
<text x="208.1" y="171.5">Date:</text>
<text x="213.5" y="172.1">Tuesday, July 20, 2004</text>
<text x="244.2" y="171.5">Sheet</text>
<text x="252.8" y="171.3">3</text>
<text x="259.3" y="171.5">of</text>
<text x="265.5" y="171.3">12</text>
</g>
<g font-size="1.3">
<text x="29.2" y="1.7">5</text>
<text x="83.3" y="1.7">4</text>
<text x="137.4" y="1.7">3</text>
<text x="191.5" y="1.7">2</text>
<text x="245.6" y="1.7">1</text>
<text x=".8" y="24.7">D</text>
<text x="273.1" y="24.7">D</text>
<text x=".8" y="67.5">C</text>
<text x="273.1" y="67.5">C</text>
<text x=".8" y="110.3">B</text>
<text x="273.1" y="110.3">B</text>
<text x=".8" y="153.2">A</text>
<text x="273.1" y="153.2">A</text>
<text x="29.2" y="174.9">5</text>
<text x="83.3" y="174.9">4</text>
<text x="137.4" y="174.9">3</text>
<text x="191.5" y="174.9">2</text>
<text x="245.6" y="174.9">1</text>
</g>
</svg>
